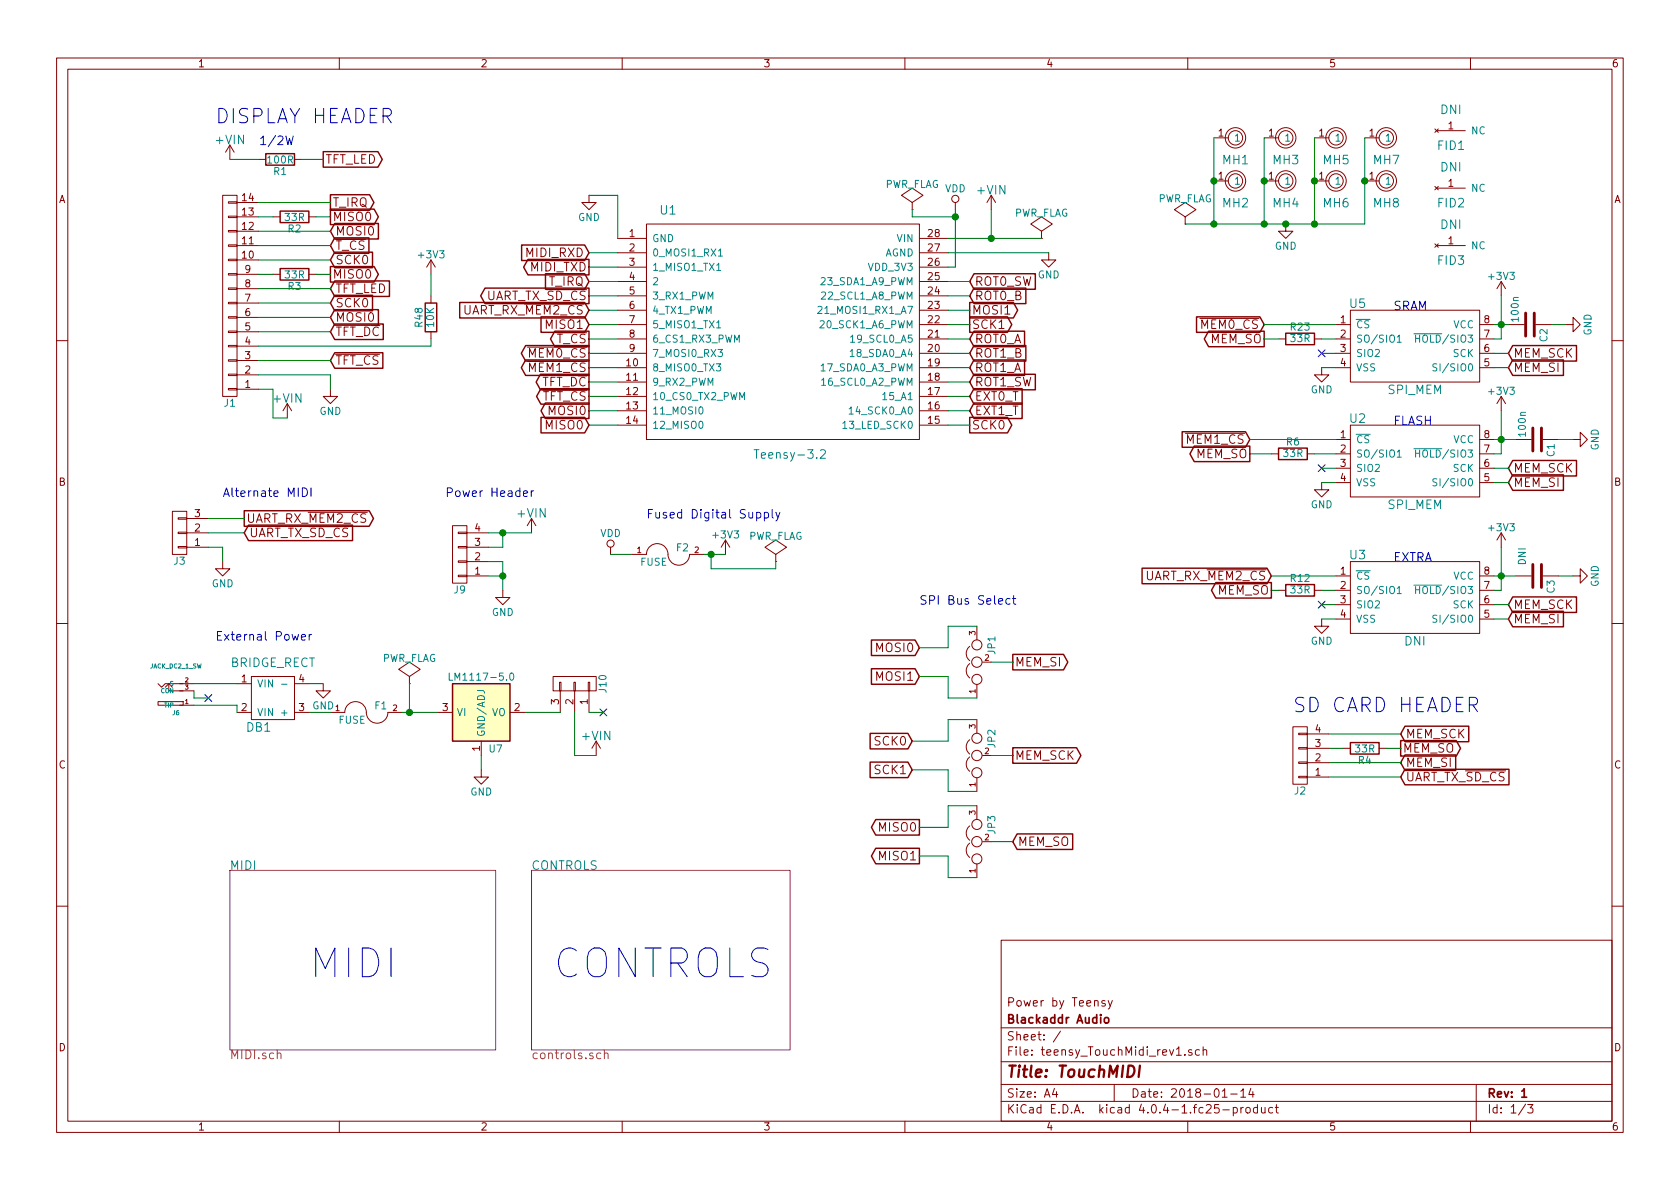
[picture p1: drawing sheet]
<svg xmlns="http://www.w3.org/2000/svg" width="297mm" height="210mm" viewBox="0 0 297 210" stroke-linecap="round" stroke-linejoin="round" font-family="sans-serif">
<g fill="none" stroke="#840000" stroke-width=".18">
<path d="M10 10.3h277v189.9h-277zM12 12.2h273v186.1h-273zM60 10.3v1.9M110 10.3v1.9M160 10.3v1.9M210 10.3v1.9M260 10.3v1.9M39.4 34.5h2.5v35.6h-2.5zM40.4 35.7h1.5v.2h-1.5zM40.4 38.2h1.5v.3h-1.5zM40.6 25.6l-.7 1.3M40.6 25.6v2.6"/>
<path d="M40.6 25.6l.8 1.3M41.9 38.3h3.8M41.9 35.8h3.8M45.7 28.2h1.3M48.3 38.3h1.2M52.1 28.2h1.2M54.6 38.3h1.3M104.1 34.5v1.3h1.3l-1.3 1.3-1.2-1.3h1.2M114.3 39.6h48.3v38.1h-48.3zM161.3 37.1h.1M161.3 35.8l1.9-1.3-1.9-1.2-1.9 1.2 1.9 1.3v1.3M168.9 35.8v1.3"/>
<path d="M175.3 34.5l-.8 1.3M175.3 34.5v2.6M175.3 34.5l.7 1.3M209.5 39.6h.1M209.5 38.3l2-1.2-2-1.3-1.9 1.3 1.9 1.2v1.3M214.6 24.4h2.6M214.6 32h2.6M223.5 24.4h2.6M223.5 32h2.6M227.3 39.6v1.3h1.3l-1.3 1.3-1.2-1.3h1.2M232.4 24.4h2.5M232.4 32h2.5"/>
<path d="M241.3 24.4h2.5M241.3 32h2.5M253.7 22.8l.6 .6M253.7 33l.6 .6M254 23.1h5.1M254 33.3h5.1M254.3 22.8l-.6 .6M254.3 33l-.6 .6M40.4 40.8h1.5v.2h-1.5zM40.4 43.3h1.5v.3h-1.5zM40.4 45.8h1.5v.3h-1.5zM40.4 48.4h1.5v.2h-1.5z"/>
<path d="M40.4 50.9h1.5v.3h-1.5zM40.4 53.5h1.5v.2h-1.5zM40.4 56h1.5v.3h-1.5zM40.4 58.5h1.5v.3h-1.5zM41.9 58.7h3.8M41.9 56.1h3.8M41.9 53.6h3.8M41.9 51h3.8M41.9 48.5h3.8M41.9 46h3.8M41.9 43.4h3.8M41.9 40.9h3.8"/>
<path d="M48.3 48.5h1.2M54.6 48.5h1.3M59.3 42.3h5.3M76.2 46v2.5M76.2 52.3v1.3M76.2 58.7v1.2M76.2 46l-.8 1.2M76.2 46l.8 1.2M92.8 53.8h10.4M96.6 51.2h7.1M98.4 58.8h5.3M109.2 57.4h5.1"/>
<path d="M109.2 59.9h5.1M109.2 42.2h5.1M109.2 44.7h5.1M109.2 47.2h5.1M109.2 49.8h5.1M109.2 52.3h5.1M109.2 54.9h5.1M162.6 57.4h5M162.6 59.9h5M162.6 42.2h5M162.6 44.7h5M162.6 47.2h5"/>
<path d="M162.6 49.8h5M162.6 52.3h5M162.6 54.9h5M184.1 42.2h.1M184.1 40.9l2-1.3-2-1.3-1.9 1.3 1.9 1.3v1.3M185.4 44.7v1.3h1.3l-1.3 1.2-1.3-1.2h1.3M212.1 56.3h10.5M226.1 59.9h1.2M232.4 59.9h1.3M236.2 57.4h2.6M236.2 59.9h2.6M238.8 54.9h22.8v12.7h-22.8z"/>
<path d="M253.7 43.1l.6 .6M254 43.4h5.1M254.3 43.1l-.6 .6M261.6 57.4h2.6M261.6 59.9h2.6M265.4 49.8l-.7 1.2M265.4 49.8v2.5M265.4 49.8l.8 1.2M266.7 57.4h2.8M271.5 57.4h2.8M276.9 57.4h1.2v-1.3l1.3 1.3-1.3 1.3v-1.3M10 60.2h2"/>
<path d="M40.4 61.1h1.5v.2h-1.5zM40.4 63.6h1.5v.3h-1.5zM40.4 66.2h1.5v.2h-1.5zM40.4 68.7h1.5v.3h-1.5zM41.9 68.8h3.8M41.9 66.3h3.8M41.9 63.7h3.8M41.9 61.2h3.8M50.8 71.4l-.8 1.2M50.8 71.4v2.5M50.8 71.4l.8 1.2M58.4 68.8v1.3h1.3l-1.3 1.3-1.3-1.3h1.3"/>
<path d="M59.3 62.7h7.8M93.3 61.4h10.4M93.3 63.9h10.4M96 69h7.7M109.2 62.5h5.1M109.2 65h5.1M109.2 67.6h5.1M109.2 70.1h5.1M109.2 72.6h5.1M109.2 75.2h5.1M162.6 62.5h5M162.6 65h5"/>
<path d="M162.6 67.6h5M162.6 70.1h5M162.6 72.6h5M162.6 75.2h5M209.6 76.6h10.5M233.7 65v1.3h1.2l-1.2 1.3-1.3-1.3h1.3M236.2 62.5h2.6M236.2 65h2.6M236.2 77.7h2.6M238.8 75.2h22.8v12.7h-22.8zM261.6 62.5h2.6M261.6 65h2.6"/>
<path d="M261.6 77.7h2.6M265.4 70.1v2.5M265.4 70.1l-.7 1.3M265.4 70.1l.8 1.3M268 77.7h2.8M272.8 77.7h2.8M278.1 77.7h1.3v-1.3l1.3 1.3-1.3 1.3v-1.3M285 60.2h2M30.5 90.4h2.5v7.6h-2.5zM31.5 91.6h1.5v.2h-1.5zM31.5 94.1h1.5v.3h-1.5zM31.5 96.6h1.5v.3h-1.5z"/>
<path d="M33 96.8h3.8M33 94.2h3.8M33 91.7h3.8M39.4 99.3v1.3h1.2l-1.2 1.2-1.3-1.2h1.3M54.5 90.6h10.4M54.6 93.1h7.1M80 93h2.5v10.1h-2.5zM81 94.1h1.5v.3h-1.5zM81 96.6h1.5v.3h-1.5zM81 99.2h1.5v.2h-1.5zM82.5 96.8h3.9M82.5 94.2h3.9"/>
<path d="M82.5 99.3h3.9M94 91.7l-.8 1.3M94 91.7v2.5M94 91.7l.7 1.3M107.9 96.8v1.2M111.8 98h2.5a1.93 1.93 0 0 1 2.1-1.9 1.93 1.93 0 0 1 1.7 2.3 1.91 1.91 0 0 0 2.1 1.5 1.91 1.91 0 0 0 1.7-1.9h2.6M128.3 95.5l-.8 1.3M128.3 95.5v2.5M128.3 95.5l.7 1.3M137.2 99.3h.1M137.2 98l1.9-1.2-1.9-1.3-1.9 1.3 1.9 1.2v1.3M224.8 80.3h1.3"/>
<path d="M231.1 80.3h1.3M233.7 85.3v1.3h1.2l-1.2 1.3-1.3-1.3h1.3M236.2 80.3h2.6M236.2 82.8h2.6M236.2 85.3h2.6M238.8 99.3h22.8v12.7h-22.8zM261.6 80.3h2.6M261.6 82.8h2.6M261.6 85.3h2.6M265.4 94.2v2.6M265.4 94.2l-.7 1.3M265.4 94.2l.8 1.3"/>
<path d="M10 110.3h2M44.4 119.6h7.7v7.6h-7.7zM72.4 119.6l1.9-1.2-1.9-1.3-1.9 1.3 1.9 1.2v1.3M81 101.7h1.5v.3h-1.5zM82.5 101.8h3.9M88.9 104.4v1.3h1.3l-1.3 1.2-1.3-1.2h1.3M97.8 119.6h7.6v2.6h-7.6zM171.4 117.3a1.63 1.63 0 0 0 0 2.6M171.4 114.3a1.63 1.63 0 0 0 0 2.5M172.7 110.7v2.5M213.4 100.8h10.5M226.1 104.4h1.2"/>
<path d="M232.4 104.4h1.3M233.7 109.5v1.2h1.2l-1.2 1.3-1.3-1.3h1.3M236.2 101.8h2.6M236.2 104.4h2.6M236.2 106.9h2.6M236.2 109.5h2.6M261.6 101.8h2.6M261.6 104.4h2.6M261.6 106.9h2.6M261.6 109.5h2.6M268 101.8h2.8M272.8 101.8h2.8"/>
<path d="M278.1 101.8h1.3v-1.2l1.3 1.2-1.3 1.3v-1.3M285 110.3h2M27.9 120.9l.7 .6 .6-.6h3.2M27.9 124.1h4.5v.6h-4.5zM29.2 121.5l.6-.6v1.3h2.6M31.7 124.7h2.6M31.7 120.9h2.6M31.7 122.2h2.6M41.9 120.9h2.5M41.9 126h2.5M52.1 120.9h2.5M52.1 126h2.5"/>
<path d="M57.1 120.9v1.3h1.3l-1.3 1.2-1.2-1.2h1.2M58.4 126h2.6a1.93 1.93 0 0 1 2.1-1.9 1.93 1.93 0 0 1 1.7 2.2 1.91 1.91 0 0 0 2 1.6 1.91 1.91 0 0 0 1.8-1.9h2.5M72.4 120.9h.1M77.5 126h2.5M85.1 136.1v1.3h1.3l-1.3 1.3-1.3-1.3h1.3M85.1 131.1v2.5M90.2 126h2.5M98.9 120.6h.3v1.6h-.3zM99.1 122.2v3.8M101.5 120.6h.2v1.6h-.2zM101.6 122.2v3.8M104 120.6h.3v1.6h-.3z"/>
<path d="M104.1 122.2v3.8M105.4 131.1l-.8 1.2M105.4 131.1v2.5M105.4 131.1l.8 1.2M171.4 133.9a1.63 1.63 0 0 0 0 2.5M171.4 130.8a1.63 1.63 0 0 0 0 2.5M172.7 121v2.4M172.7 127.2v2.5M172.7 137.5v2.4M228.6 128.5h2.5v10.2h-2.5zM229.6 129.7h1.5v.2h-1.5zM229.6 132.2h1.5v.3h-1.5z"/>
<path d="M229.6 134.7h1.5v.3h-1.5zM229.6 137.3h1.5v.2h-1.5zM231.1 137.4h3.8M231.1 134.9h3.8M231.1 132.3h3.8M231.1 129.8h3.8M237.5 132.3h1.3M243.8 132.3h1.3M259.1 136.3h7.1M171.4 149.1a1.63 1.63 0 0 0 0 2.5M171.4 146a1.63 1.63 0 0 0 0 2.6M172.7 142.5v2.4"/>
<path d="M172.7 152.8v2.4M10 160.2h2M177 166.3h108v32h-108zM195.4 177a.37 .37 0 0 0-.6 .1l.1 .3 .5 .1 .1 .1-.3 .3-.4-.1M195.9 176.9l.4 1M196.7 176.9l-.5 1.4-.3 .1M285 160.2h2M60 198.3v1.9M110 198.3v1.9M160 198.3v1.9M177 194.8h108M177 191.8h108"/>
<path d="M177 187.8h108M177 181.8h108M186.4 192.5l-.3 1h.9M186.8 193v1M187.5 182.3l-1.3 2M197 191.8v3M209.5 186.5v.1M210 198.3v1.9M210.7 185.7a.37 .37 0 0 0-.6 .1l.1 .2 .5 .2 .1 .1-.2 .3-.5-.1M212.1 185.7l-.5-.1-.2 .3v.6l.2 .1 .5-.1M212.7 185.7l.2-.1 .4 .1 .1 .9M212.7 185.1v1.5"/>
<path d="M216.1 194h.9M216.2 196.3h1.1M217.6 193.5h1.1M218.1 195.9l.4-.1 .3 .3-.2 .6h-.5M218.1 195.8v1.5M219.4 193l.4-.5v1.5M219.4 194h.8M219.4 195.8v1M219.8 195.8l-.4 .3M220.3 196l.2-.2 .5 .2 .1 .5-.2 .2-.4 .1-.2-.1zM221.2 192.5l-.4 1h.9M221.5 193v1"/>
<path d="M222.3 195.9l-.4-.1-.3 .3 .1 .6 .2 .1 .4-.1M222.3 195.3v1.5M223 195.8l.1 .9 .4 .1 .2-.1M223.7 195.8v1M225 195.9l-.4-.1-.3 .3 .1 .6 .2 .1 .4-.1M225.5 195.8h.5M225.7 195.3v1.3l.3 .2M260 198.3v1.9M261 191.8v6.5M269.7 195.2l-1.2 2M270.1 195.3h.9l-.5 .6 .5 .1v.7l-.2 .1-.7-.1"/>
<circle cx="168.9" cy="35.2" r=".63"/>
<circle cx="218.4" cy="24.4" r="1.8"/>
<circle cx="218.4" cy="32" r="1.8"/>
<circle cx="218.4" cy="24.4" r="1.27"/>
<circle cx="218.4" cy="32" r="1.27"/>
<circle cx="227.3" cy="24.4" r="1.8"/>
<circle cx="227.3" cy="32" r="1.8"/>
<circle cx="227.3" cy="24.4" r="1.27"/>
<circle cx="227.3" cy="32" r="1.27"/>
<circle cx="236.2" cy="24.4" r="1.8"/>
<circle cx="236.2" cy="32" r="1.8"/>
<circle cx="236.2" cy="32" r="1.27"/>
<circle cx="236.2" cy="24.4" r="1.27"/>
<circle cx="245.1" cy="24.4" r="1.8"/>
<circle cx="245.1" cy="32" r="1.8"/>
<circle cx="245.1" cy="24.4" r="1.27"/>
<circle cx="245.1" cy="32" r="1.27"/>
<circle cx="107.9" cy="96.1" r=".63"/>
<circle cx="172.7" cy="117.1" r=".91"/>
<circle cx="172.7" cy="114" r=".89"/>
<circle cx="172.7" cy="133.6" r=".91"/>
<circle cx="172.7" cy="136.6" r=".89"/>
<circle cx="172.7" cy="130.6" r=".89"/>
<circle cx="172.7" cy="120.1" r=".89"/>
<circle cx="172.7" cy="148.8" r=".91"/>
<circle cx="172.7" cy="151.9" r=".89"/>
<circle cx="172.7" cy="145.8" r=".89"/>
</g>
<path d="M195.3 180.1l.2-.2 .5 .2v.5l-.1 .2-.4 .1-.2-.1zM269.1 194h.8" fill="none" stroke="#840000" stroke-width=".3"/>
<path d="M201.5 188.4l-.2 2" fill="none" stroke="#840000" stroke-width=".41"/>
<g fill="none" stroke="#840000" stroke-width=".25">
<path d="M47 27.2h5.1v2h-5.1zM49.5 37.3h5.1v2.1h-5.1zM57.1 26.8h9.7l.8 1.4-.8 1.4h-9.7zM58.4 34.4h7l.7 1.4-.7 1.4h-7zM58.4 37h7.7l.8 1.3-.8 1.4h-7.7zM59.2 39.5h7.7v2.8h-7.7l-.8-1.4zM49.5 47.5h5.1v2h-5.1zM58.4 47.1h7.7l.8 1.4-.8 1.4h-7.7zM59.2 57.3h8.6v2.7h-8.6l-.8-1.3zM59.2 54.8h7.7v2.7h-7.7l-.8-1.4zM59.2 52.2h6.7v2.8h-6.7l-.8-1.4zM59.2 49.7h9.7v2.7h-9.7l-.8-1.4z"/>
<path d="M59.2 42.1h6v2.7h-6l-.8-1.4zM59.2 44.6h6.7v2.7h-6.7l-.8-1.3zM75.2 53.6h2v5.1h-2zM81.3 53.5h22.1l.7 1.4-.7 1.3h-22.1zM85.8 50.9h18.3v2.8h-18.3l-.8-1.4zM92.2 43.3h11.2l.7 1.4-.7 1.4h-11.2zM93.3 45.9h10.8v2.7h-10.8l-.7-1.4zM95.7 56h7.7l.7 1.4-.7 1.4h-7.7zM96.4 48.4h7l.7 1.4-.7 1.3h-7zM98.1 58.6h6v2.7h-6l-.8-1.4zM171.4 56h6.7l.8 1.4-.8 1.4h-6.7zM171.4 53.5h7.8l.7 1.4-.7 1.3h-7.8z"/>
<path d="M172.2 48.4h10.9v2.7h-10.9l-.8-1.3zM172.2 58.6h9v2.7h-9l-.8-1.4zM172.2 50.9h9.2v2.8h-9.2l-.8-1.4zM211.6 56h11.2l.7 1.4-.7 1.4h-11.2zM213.7 58.6h9.8v2.7h-9.8l-.8-1.4zM227.3 58.9h5.1v2.1h-5.1zM59.2 62.4h8.5v2.7h-8.5l-.8-1.4zM92.9 61.1h11.2v2.7h-11.2l-.7-1.3zM92.9 63.6h11.2v2.8h-11.2l-.7-1.4zM95.6 66.2h8.5v2.7h-8.5l-.8-1.3zM95.6 68.7h8.5v2.8h-8.5l-.7-1.4zM95.7 73.8h7.7l.7 1.4-.7 1.3h-7.7z"/>
<path d="M96.4 71.3h7.7v2.7h-7.7l-.7-1.4zM171.4 73.8h6.7l.8 1.4-.8 1.3h-6.7zM172.2 63.6h9v2.8h-9l-.8-1.4zM172.2 61.1h9.2v2.7h-9.2l-.8-1.3zM172.2 66.2h10.9v2.7h-10.9l-.8-1.3zM172.2 68.7h8.5v2.8h-8.5l-.8-1.4zM172.2 71.3h8.5v2.7h-8.5l-.8-1.4zM209 76.3h11.2l.8 1.4-.8 1.4h-11.2zM211.2 78.9h9.8v2.7h-9.8l-.8-1.3zM226.1 79.2h5v2.1h-5zM267.5 63.6h8.9v2.8h-8.9l-.8-1.4zM267.5 61.1h11.2v2.7h-11.2l-.8-1.3z"/>
<path d="M43.2 90.3h22.1l.7 1.4-.7 1.4h-22.1zM43.9 92.9h18.4v2.7h-18.4l-.7-1.4zM267.5 84h8.9v2.7h-8.9l-.8-1.4zM267.5 81.4h11.2v2.8h-11.2l-.8-1.4zM154.1 113.2h7.7l.8 1.3-.8 1.4h-7.7zM154.1 118.3h7.7l.8 1.3-.8 1.4h-7.7zM179.1 115.7h8.9l.8 1.4-.8 1.4h-8.9zM201.9 100.5h22.1l.8 1.3-.8 1.4h-22.1zM215 103h9.8v2.8h-9.8l-.8-1.4zM227.3 103.4h5.1v2h-5.1zM267.5 108.1h8.9v2.7h-8.9l-.8-1.3zM267.5 105.6h11.2v2.7h-11.2l-.8-1.4z"/>
<path d="M80 120.9h10.2v10.2h-10.2zM153.8 129.7h6.7l.8 1.4-.8 1.3h-6.7zM153.8 134.8h6.7l.8 1.3-.8 1.4h-6.7zM179.1 132.2h11.2l.8 1.4-.8 1.4h-11.2zM238.8 131.3h5v2h-5zM247.6 131h9.9l.7 1.3-.7 1.4h-9.9zM248.4 136h18.4v2.8h-18.4l-.8-1.4zM248.4 133.5h9v2.7h-9l-.8-1.3zM248.4 128.4h11.3v2.8h-11.3l-.8-1.4zM154.8 144.9h7.8v2.8h-7.8l-.7-1.4zM154.8 150h7.8v2.7h-7.8l-.7-1.3zM179.8 147.5h9.9v2.7h-9.9l-.7-1.4z"/>
</g>
<g fill="none" stroke="#008484" stroke-width=".18">
<path d="M126.7 47.8h.7M126.7 58h.7M127 45.3h.7M144.6 54.3l.5-.1 .2 .1v.2l-.7 .9h.7M247 59.6l.4-.3v1.2M250 59h4.9M250.3 59.3v1.2M250.3 59.8h.7M133.3 79.5h.9M145.1 79.7l.2-.2h.3l.3 .2v.3v.2l-.9 .8h.9M150.1 72.3l.4-.3v1.2M150.1 73.2h.8"/>
<path d="M247 79.9l.4-.3v1.2M247 60.5h.8M250 79.3h4.9M250.3 79.6v1.2M254.1 64.4h-.7v.4l.5 .2 .2 .3-.3 .3-.5-.1M247 80.8h.8M250.3 80.2h.7M254.1 84.7l-.7 .1v.3l.5 .3 .2 .3-.3 .2-.5-.1M79.4 119v1.3h.6M90.2 119.1l.2-.1a.67 .67 0 0 1 .4 .7 .67 .67 0 0 1-.4 .6l-.2-.1-.1-.4zM247 104.1l.4-.4v1.3M247 105h.8"/>
<path d="M250 103.5h4.9M250.3 103.7v1.3M250.3 104.3h.7M254.1 108.8h-.5l-.3 .2 .1 .3 .6 .3v.3l-.2 .2-.5-.1M49.8 121h.9"/>
</g>
<path d="M40.6 153.9h47v31.8h-47zM94 153.9h45.7v31.8h-45.7z" fill="none" stroke="#840084" stroke-width=".18"/>
<path d="M49 186.4l.1-.1a.36 .36 0 0 1 .6 .1v.8M106.2 186.3a.48 .48 0 0 0-.6 .1v.7a.48 .48 0 0 0 .6 0M106.9 186.4v-.1a.36 .36 0 0 1 .6 .1v.8M106.9 185.7v1.5" fill="none" stroke="#848400" stroke-width=".18"/>
<path d="M269.7 55.4v4M271.3 55.4v4M271 75.7v4.1M272.5 75.7v4.1M271 99.8v4.1M272.5 99.8v4.1" fill="none" stroke="#840000" stroke-width=".51"/>
<path d="M233.1 61.9l1.2 1.2M234.3 61.9l-1.2 1.2M233.1 82.2l1.2 1.2M234.3 82.2l-1.2 1.2M233.1 106.3l1.2 1.2M234.3 106.3l-1.2 1.2M36.2 122.8l1.2 1.2M37.4 122.8l-1.2 1.2M106.1 125.4l1.2 1.2M107.3 125.4l-1.2 1.2" fill="none" stroke="#000084" stroke-width=".18"/>
<g fill="none" stroke="#0000c2" stroke-width=".18">
<path d="M46.1 24.5l.5-.5v1.6M46.1 25.6h.9M53.5 86.3a.77 .77 0 0 1 .9 .7 .77 .77 0 0 1-.9 .8zM55 86.3v1.5M92.6 87.3l.7-.2-.1-.2-.4-.1-.2 .2v.7h.6M93.9 86.8v1M94.4 86.8l-.3 .1-.2 .2M133.8 90.7a.48 .48 0 0 1 .6 0v.8a.48 .48 0 0 1-.6 0M135.2 90.7a.48 .48 0 0 1 .6 0v.8a.48 .48 0 0 1-.6 0M135.2 90.6v1.5M136.5 90.1v1.3l.3 .2M137.2 90.6l.3 1"/>
<path d="M137.9 90.6l-.5 1.4-.2 .1M53.3 112.7l.7-.2-.1-.2-.4-.1-.2 .2 .1 .7h.5M54.7 112.2v1M55.1 112.2l-.3 .1-.1 .2M178.6 105.9a.48 .48 0 0 0-.7 .1v.7a.48 .48 0 0 0 .7 .1M179 105.8h.6M179.2 105.3v1.3l.4 .3"/>
</g>
<g fill="none" stroke="#008400" stroke-width=".18">
<path d="M40.6 28.2h5.1M45.7 35.8h12.7M45.7 38.3h2.6M53.3 28.2h3.8M55.9 38.3h2.5M104.1 34.5h5.1v7.7M161.3 37.1v1.2h7.6M168.9 37.1v10.1h-1.3M175.3 37.1v5.1M214.6 24.4v15.2M223.5 24.4v15.2M232.4 24.4v15.2"/>
<path d="M241.3 24.4v15.2h-31.8M45.7 40.9h12.7M45.7 43.4h12.7M45.7 46h12.7M45.7 51h12.7M45.7 53.6h12.7M45.7 56.1h12.7M45.7 58.7h12.7M45.7 48.5h2.6M55.9 48.5h2.5M76.2 59.9v1.3h-30.5M76.2 48.5v3.8"/>
<path d="M104.1 44.7h5.1M104.1 47.2h5.1M104.1 57.4h5.1M104.1 59.9h5.1M104.1 54.9h5.1M104.1 49.8h5.1M104.1 52.3h5.1M167.6 44.7h17.8M167.6 42.2h16.5M167.6 57.4h3.8M167.6 59.9h3.8M167.6 54.9h3.8"/>
<path d="M167.6 49.8h3.8M167.6 52.3h3.8M223.5 57.4h12.7M223.5 59.9h2.6M233.7 59.9h2.5M264.2 57.4h2.5M265.4 52.3v7.6h-1.2M274.3 57.4h2.6M45.7 63.7h12.7M45.7 66.3h12.7v2.5M45.7 68.8h2.6v5.1h2.5M104.1 65h5.1"/>
<path d="M104.1 62.5h5.1M104.1 75.2h5.1M104.1 72.6h5.1M104.1 70.1h5.1M104.1 67.6h5.1M167.6 65h3.8M167.6 62.5h3.8M167.6 75.2h3.8M167.6 72.6h3.8M167.6 70.1h3.8M167.6 67.6h3.8M221 77.7h15.2"/>
<path d="M233.7 65h2.5M233.7 62.5h2.5M264.2 65h2.5M264.2 77.7h3.8M264.2 62.5h2.5M265.4 72.6v7.7h-1.2M275.6 77.7h2.5M36.8 96.8h2.6v2.5M36.8 94.2h6.4M36.8 91.7h6.4M86.4 94.2h7.6M86.4 99.3h2.5v5.1"/>
<path d="M88.9 94.2v2.6h-2.5M107.9 98h3.9M124.5 98h3.8M125.7 98v2.6h11.5v-1.3M221 80.3h3.8M232.4 80.3h3.8M233.7 85.3h2.5M233.7 82.8h2.5M264.2 85.3h2.5M264.2 82.8h2.5M265.4 96.8v7.6h-1.2M86.4 101.8h2.5"/>
<path d="M162.6 119.6h5v3.8h5.1M172.7 110.7h-5.1v3.8h-5M175.3 117.1h3.8M224.8 101.8h11.4M224.8 104.4h1.3M233.7 109.5h2.5M233.7 106.9h2.5M233.7 104.4h2.5M264.2 101.8h3.8M264.2 109.5h2.5M264.2 106.9h2.5M275.6 101.8h2.5"/>
<path d="M34.3 120.9h7.6M34.3 124.7h7.6v1.3M34.3 122.2v1.2h2.5M54.6 120.9h2.5M54.6 126h3.8M71.1 126h6.4M72.4 120.9v5.1M85.1 133.6v2.5M92.7 126h6.4M101.6 126v7.6h3.8M104.1 126h2.6M161.3 136.1h6.3v3.8h5.1"/>
<path d="M172.7 127.2h-5.1v3.9h-6.3M175.3 133.6h3.8M234.9 129.8h12.7M234.9 134.9h12.7M234.9 137.4h12.7M234.9 132.3h2.6M245.1 132.3h2.5M162.6 151.4h5v3.8h5.1M172.7 142.5h-5.1v3.8h-5M175.3 148.8h3.8"/>
</g>
<g fill="#008400" stroke="#008400" stroke-width=".25">
<circle cx="168.9" cy="38.3" r=".51"/>
<circle cx="175.3" cy="42.2" r=".51"/>
<circle cx="265.4" cy="57.4" r=".51"/>
<circle cx="265.4" cy="77.7" r=".51"/>
<circle cx="265.4" cy="101.8" r=".51"/>
<circle cx="88.9" cy="101.8" r=".51"/>
<circle cx="88.9" cy="94.2" r=".51"/>
<circle cx="232.4" cy="32" r=".51"/>
<circle cx="227.3" cy="39.6" r=".51"/>
<circle cx="223.5" cy="32" r=".51"/>
<circle cx="223.5" cy="39.6" r=".51"/>
<circle cx="214.6" cy="32" r=".51"/>
<circle cx="232.4" cy="39.6" r=".51"/>
<circle cx="241.3" cy="32" r=".51"/>
<circle cx="72.4" cy="126" r=".51"/>
<circle cx="214.6" cy="39.6" r=".51"/>
<circle cx="125.7" cy="98" r=".51"/>
</g>
<path d="M80 120.9h10.2v10.2h-10.2z" fill="#ffffc2" stroke="#ffffc2" stroke-width=".18"/>
<g font-size="7.1" fill="#0000c2">
<text x="54.6" y="173">MIDI</text>
<text x="97.8" y="173">CONTROLS</text>
</g>
<g font-size="3.5" fill="#0000c2">
<text x="38.1" y="21.8">DISPLAY HEADER</text>
<text x="228.6" y="126">SD CARD HEADER</text>
</g>
<text font-size="2.8" fill="#840000" x="178" y="190.5">Title: TouchMIDI</text>
<g font-size="2.1" fill="#008484">
<text x="254.7" y="20.2">DNI</text>
<text x="38.3" y="25.5">+VIN</text>
<text x="216.2" y="29.1">MH1</text>
<text x="225.1" y="29.1">MH3</text>
<text x="234" y="29.1">MH5</text>
<text x="242.9" y="29.1">MH7</text>
<text x="254.3" y="26.5">FID1</text>
<text x="172.9" y="34.4">+VIN</text>
<text x="254.7" y="30.3">DNI</text>
<text x="116.8" y="37.9">U1</text>
<text x="216.2" y="36.7">MH2</text>
<text x="225.1" y="36.7">MH4</text>
<text x="234" y="36.7">MH6</text>
<text x="242.9" y="36.7">MH8</text>
<text x="254.3" y="36.7">FID2</text>
<text x="254.7" y="40.5">DNI</text>
<text x="254.3" y="46.8">FID3</text>
<text x="238.7" y="54.5">U5</text>
<text x="48.4" y="71.2">+VIN</text>
<text x="245.4" y="69.7">SPI_MEM</text>
<text x="238.7" y="74.8">U2</text>
<text x="134.2" y="81.1">Teensy-3.2</text>
<text x="91.6" y="91.5">+VIN</text>
<text x="245.4" y="90">SPI_MEM</text>
<text x="238.7" y="98.9">U3</text>
<text x="40.7" y="118">BRIDGE_RECT</text>
<text x="248.4" y="114.1">DNI</text>
<text x="43.6" y="129.4">DB1</text>
<text x="103" y="130.9">+VIN</text>
<text x="40.6" y="153.8">MIDI</text>
<text x="94" y="153.8">CONTROLS</text>
</g>
<g font-size="2.1" fill="#0000c2">
<text x="47.1" y="25.6">1/2W</text>
<text x="246.4" y="54.9">SRAM</text>
<text x="246.4" y="75.2">FLASH</text>
<text x="39.4" y="87.9">Alternate MIDI</text>
<text x="78.7" y="87.9">Power Header</text>
<text x="114.3" y="91.7">Fused Digital Supply</text>
<text x="246.4" y="99.3">EXTRA</text>
<text x="162.6" y="106.9">SPI Bus Select</text>
<text x="38.1" y="113.3">External Power</text>
</g>
<g font-size="2.1" fill="#840000">
<text x="57.6" y="29">TFT_LED</text>
<text x="58.8" y="36.6">T_IRQ</text>
<text x="58.8" y="39.1">MISO0</text>
<text x="59.3" y="41.7">MOSI0</text>
<text x="59.3" y="44.2">T_CS</text>
<text x="59.3" y="46.7">SCK0</text>
<text x="93.1" y="45.5">MIDI_RXD</text>
<text x="58.8" y="49.3">MISO0</text>
<text x="59.3" y="51.8">TFT_LED</text>
<text x="85.7" y="53.1">UART_TX_SD_CS</text>
<text x="93.8" y="48">MIDI_TXD</text>
<text x="97" y="50.5">T_IRQ</text>
<text x="172.4" y="50.5">ROT0_SW</text>
<text x="172.4" y="53.1">ROT0_B</text>
<text x="59.3" y="59.4">TFT_DC</text>
<text x="59.3" y="56.9">MOSI0</text>
<text x="59.3" y="54.4">SCK0</text>
<text x="81.8" y="55.6">UART_RX_MEM2_CS</text>
<text x="96.6" y="58.2">MISO1</text>
<text x="171.9" y="58.2">SCK1</text>
<text x="171.9" y="55.6">MOSI1</text>
<text x="212.3" y="58.2">MEM0_CS</text>
<text x="59.3" y="64.5">TFT_CS</text>
<text x="93.5" y="63.2">MEM0_CS</text>
<text x="93.5" y="65.8">MEM1_CS</text>
<text x="98.3" y="60.7">T_CS</text>
<text x="172.4" y="60.7">ROT0_A</text>
<text x="172.4" y="65.8">ROT1_A</text>
<text x="172.4" y="63.2">ROT1_B</text>
<text x="213.9" y="60.7">MEM_SO</text>
<text x="267.6" y="65.8">MEM_SI</text>
<text x="267.6" y="63.2">MEM_SCK</text>
<text x="95.6" y="68.3">TFT_DC</text>
<text x="95.7" y="70.9">TFT_CS</text>
<text x="172.4" y="68.3">ROT1_SW</text>
<text x="172.4" y="70.9">EXT0_T</text>
<text x="96.6" y="75.9">MISO0</text>
<text x="97.1" y="73.4">MOSI0</text>
<text x="171.9" y="75.9">SCK0</text>
<text x="172.4" y="73.4">EXT1_T</text>
<text x="209.8" y="78.5">MEM1_CS</text>
<text x="211.4" y="81">MEM_SO</text>
<text x="267.6" y="83.6">MEM_SCK</text>
<text x="267.6" y="86.1">MEM_SI</text>
<text x="43.6" y="92.5">UART_RX_MEM2_CS</text>
<text x="44.1" y="95">UART_TX_SD_CS</text>
<text x="202.4" y="102.6">UART_RX_MEM2_CS</text>
<text x="215.2" y="105.2">MEM_SO</text>
<text x="267.6" y="107.7">MEM_SCK</text>
<text x="267.6" y="110.2">MEM_SI</text>
<text x="155" y="115.3">MOSI0</text>
<text x="179.5" y="117.9">MEM_SI</text>
<text x="155" y="120.4">MOSI1</text>
<text x="154.7" y="131.8">SCK0</text>
<text x="248.6" y="130.6">MEM_SCK</text>
<text x="154.7" y="136.9">SCK1</text>
<text x="179.5" y="134.4">MEM_SCK</text>
<text x="248.1" y="133.1">MEM_SO</text>
<text x="248.6" y="135.6">MEM_SI</text>
<text x="248.6" y="138.2">UART_TX_SD_CS</text>
<text x="155.5" y="147.1">MISO0</text>
<text x="180" y="149.6">MEM_SO</text>
<text x="155.5" y="152.1">MISO1</text>
<text x="178" y="178">Power by Teensy</text>
<text x="178" y="184">Sheet: /</text>
<text x="178" y="181">Blackaddr Audio</text>
<text x="178" y="186.7">File: teensy_TouchMidi_rev1.sch</text>
<text x="178" y="196.9">KiCad E.D.A. kicad 4.0.4-1.fc25-product</text>
<text x="178" y="194.1">Size: A4</text>
<text x="200" y="194.1">Date: 2018-01-14</text>
<text x="263" y="194.1">Rev: 1</text>
<text x="263" y="196.9">Id: 1/3</text>
</g>
<g font-size="2.1" fill="#848400">
<text x="40.6" y="187.3">MIDI.sch</text>
<text x="94" y="187.3">controls.sch</text>
</g>
<g font-size="1.8" fill="#840000">
<text x="35" y="11.9">1</text>
<text x="85" y="11.9">2</text>
<text x="135" y="11.9">3</text>
<text x="185" y="11.9">4</text>
<text x="235" y="11.9">5</text>
<text x="285" y="11.9">6</text>
<text x="256.1" y="22.9">1</text>
<text x="215.4" y="24.1">1</text>
<text x="224.3" y="24.1">1</text>
<text x="233.2" y="24.1">1</text>
<text x="242.1" y="24.1">1</text>
<text x="10.4" y="35.9">A</text>
<text x="42.8" y="35.6">14</text>
<text x="215.4" y="31.7">1</text>
<text x="224.3" y="31.7">1</text>
<text x="233.2" y="31.7">1</text>
<text x="242.1" y="31.7">1</text>
<text x="256.1" y="33">1</text>
<text x="285.4" y="35.9">A</text>
<text x="42.8" y="40.6">12</text>
<text x="42.8" y="38.1">13</text>
<text x="111.3" y="41.9">1</text>
<text x="164.1" y="41.9">28</text>
<text x="42.8" y="45.7">10</text>
<text x="42.8" y="43.2">11</text>
<text x="111.3" y="44.4">2</text>
<text x="111.3" y="47">3</text>
<text x="164.1" y="47">26</text>
<text x="164.1" y="44.4">27</text>
<text x="256.1" y="43.2">1</text>
<text x="43.3" y="53.3">7</text>
<text x="43.3" y="50.8">8</text>
<text x="43.3" y="48.3">9</text>
<text x="111.3" y="49.5">4</text>
<text x="111.3" y="52.1">5</text>
<text x="164.1" y="52.1">24</text>
<text x="164.1" y="49.5">25</text>
<text x="43.3" y="58.4">5</text>
<text x="43.3" y="55.9">6</text>
<text x="111.3" y="54.6">6</text>
<text x="111.3" y="57.1">7</text>
<text x="111.3" y="59.7">8</text>
<text x="164.1" y="59.7">21</text>
<text x="164.1" y="57.1">22</text>
<text x="164.1" y="54.6">23</text>
<text x="237" y="57.1">1</text>
<text x="237" y="59.7">2</text>
<text x="262.4" y="59.7">7</text>
<text x="262.4" y="57.1">8</text>
<text x="43.3" y="63.5">3</text>
<text x="43.3" y="61">4</text>
<text x="110.8" y="64.8">10</text>
<text x="111.3" y="62.2">9</text>
<text x="164.1" y="62.2">20</text>
<text x="164.1" y="64.8">19</text>
<text x="237" y="62.2">3</text>
<text x="237" y="64.8">4</text>
<text x="262.4" y="64.8">5</text>
<text x="262.4" y="62.2">6</text>
<text x="43.3" y="68.6">1</text>
<text x="43.3" y="66">2</text>
<text x="110.8" y="67.3">11</text>
<text x="110.8" y="69.8">12</text>
<text x="164.1" y="69.8">17</text>
<text x="164.1" y="67.3">18</text>
<text x="110.8" y="72.4">13</text>
<text x="110.8" y="74.9">14</text>
<text x="164.1" y="74.9">15</text>
<text x="164.1" y="72.4">16</text>
<text x="237" y="77.5">1</text>
<text x="262.4" y="77.5">8</text>
<text x="237" y="80">2</text>
<text x="237" y="82.5">3</text>
<text x="262.4" y="82.5">6</text>
<text x="262.4" y="80">7</text>
<text x="10.4" y="85.9">B</text>
<text x="237" y="85.1">4</text>
<text x="262.4" y="85.1">5</text>
<text x="285.4" y="85.9">B</text>
<text x="34.4" y="94">2</text>
<text x="34.4" y="91.4">3</text>
<text x="84" y="94">4</text>
<text x="34.4" y="96.5">1</text>
<text x="84" y="101.6">1</text>
<text x="84" y="99.1">2</text>
<text x="84" y="96.5">3</text>
<text x="237" y="101.6">1</text>
<text x="262.4" y="101.6">8</text>
<text x="237" y="104.1">2</text>
<text x="237" y="106.7">3</text>
<text x="262.4" y="106.7">6</text>
<text x="262.4" y="104.1">7</text>
<text x="237" y="109.2">4</text>
<text x="262.4" y="109.2">5</text>
<text x="42.7" y="120.6">1</text>
<text x="42.7" y="125.7">2</text>
<text x="52.9" y="125.7">3</text>
<text x="52.9" y="120.6">4</text>
<text x="78.3" y="125.7">3</text>
<text x="91" y="125.7">2</text>
<text x="98.8" y="124.6" transform="rotate(-90 98.8 124.6)">3</text>
<text x="101.3" y="124.6" transform="rotate(-90 101.3 124.6)">2</text>
<text x="103.9" y="124.6" transform="rotate(-90 103.9 124.6)">1</text>
<text x="232.6" y="129.5">4</text>
<text x="10.4" y="135.9">C</text>
<text x="84.8" y="132.8" transform="rotate(-90 84.8 132.8)">1</text>
<text x="232.6" y="137.2">1</text>
<text x="232.6" y="134.6">2</text>
<text x="232.6" y="132.1">3</text>
<text x="285.4" y="135.9">C</text>
<text x="10.4" y="185.9">D</text>
<text x="285.4" y="185.9">D</text>
<text x="35" y="199.9">1</text>
<text x="85" y="199.9">2</text>
<text x="135" y="199.9">3</text>
<text x="185" y="199.9">4</text>
<text x="235" y="199.9">5</text>
<text x="285" y="199.9">6</text>
</g>
<g font-size="1.8" fill="#008484">
<text x="260.1" y="23.7">NC</text>
<text x="47.4" y="28.9">100R</text>
<text x="218.2" y="25">1</text>
<text x="227.1" y="25">1</text>
<text x="236" y="25">1</text>
<text x="244.9" y="25">1</text>
<text x="48.4" y="30.9">R1</text>
<text x="156.3" y="33.2">PWR_FLAG</text>
<text x="167.1" y="34">VDD</text>
<text x="204.6" y="35.8">PWR_FLAG</text>
<text x="218.2" y="32.6">1</text>
<text x="227.1" y="32.6">1</text>
<text x="236" y="32.6">1</text>
<text x="244.9" y="32.6">1</text>
<text x="260.1" y="33.9">NC</text>
<text x="50.4" y="39.1">33R</text>
<text x="51" y="41.1">R2</text>
<text x="102.2" y="39.1">GND</text>
<text x="179.2" y="38.3">PWR_FLAG</text>
<text x="74.1" y="45.7">+3V3</text>
<text x="115.3" y="42.8">GND</text>
<text x="115.3" y="45.3">0_MOSI1_RX1</text>
<text x="115.3" y="47.9">1_MISO1_TX1</text>
<text x="153.7" y="47.9">VDD_3V3</text>
<text x="156.3" y="45.3">AGND</text>
<text x="158.6" y="42.8">VIN</text>
<text x="225.4" y="44.1">GND</text>
<text x="260.1" y="44.1">NC</text>
<text x="50.4" y="49.2">33R</text>
<text x="51" y="51.3">R3</text>
<text x="115.3" y="50.4">2</text>
<text x="115.3" y="53">3_RX1_PWM</text>
<text x="145.3" y="50.4">23_SDA1_A9_PWM</text>
<text x="145.5" y="53">22_SCL1_A8_PWM</text>
<text x="183.5" y="49.2">GND</text>
<text x="263.3" y="49.5">+3V3</text>
<text x="74.7" y="57.8" transform="rotate(-90 74.7 57.8)">R48</text>
<text x="76.7" y="57.8" transform="rotate(-90 76.7 57.8)">10K</text>
<text x="115.3" y="55.5">4_TX1_PWM</text>
<text x="115.3" y="58">5_MISO1_TX1</text>
<text x="145.3" y="58">20_SCK1_A6_PWM</text>
<text x="145.4" y="55.5">21_MOSI1_RX1_A7</text>
<text x="228.2" y="58.4">R23</text>
<text x="239.8" y="58">CS</text>
<text x="256.9" y="58">VCC</text>
<text x="268.5" y="56.7" transform="rotate(-90 268.5 56.7)">100n</text>
<text x="281.4" y="59.4" transform="rotate(-90 281.4 59.4)">GND</text>
<text x="115.3" y="60.6">6_CS1_RX3_PWM</text>
<text x="115.3" y="63.1">7_MOSI0_RX3</text>
<text x="115.3" y="65.7">8_MISO0_TX3</text>
<text x="145.3" y="65.7">17_SDA0_A3_PWM</text>
<text x="150.6" y="63.1">18_SDA0_A4</text>
<text x="150.8" y="60.6">19_SCL0_A5</text>
<text x="228.2" y="60.5">33R</text>
<text x="239.8" y="60.6">SO/SIO1</text>
<text x="239.8" y="63.1">SIO2</text>
<text x="239.8" y="65.7">VSS</text>
<text x="251.1" y="60.6">HOLD/SIO3</text>
<text x="254.4" y="65.7">SI/SIO0</text>
<text x="256.9" y="63.1">SCK</text>
<text x="273.6" y="60.4" transform="rotate(-90 273.6 60.4)">C2</text>
<text x="39.7" y="71.9">J1</text>
<text x="115.3" y="68.2">9_RX2_PWM</text>
<text x="115.3" y="70.7">10_CS0_TX2_PWM</text>
<text x="145.5" y="68.2">16_SCL0_A2_PWM</text>
<text x="156.3" y="70.7">15_A1</text>
<text x="231.7" y="69.5">GND</text>
<text x="263.3" y="69.8">+3V3</text>
<text x="56.5" y="73.3">GND</text>
<text x="115.3" y="73.3">11_MOSI0</text>
<text x="115.3" y="75.8">12_MISO0</text>
<text x="149.4" y="75.8">13_LED_SCK0</text>
<text x="150.6" y="73.3">14_SCK0_A0</text>
<text x="269.8" y="77" transform="rotate(-90 269.8 77)">100n</text>
<text x="227" y="80.8">33R</text>
<text x="227.5" y="78.8">R6</text>
<text x="239.8" y="78.4">CS</text>
<text x="239.8" y="80.9">SO/SIO1</text>
<text x="239.8" y="83.4">SIO2</text>
<text x="251.1" y="80.9">HOLD/SIO3</text>
<text x="256.9" y="83.4">SCK</text>
<text x="256.9" y="78.4">VCC</text>
<text x="274.9" y="80.7" transform="rotate(-90 274.9 80.7)">C1</text>
<text x="282.7" y="79.7" transform="rotate(-90 282.7 79.7)">GND</text>
<text x="231.7" y="89.9">GND</text>
<text x="239.8" y="86">VSS</text>
<text x="254.4" y="86">SI/SIO0</text>
<text x="106.1" y="94.9">VDD</text>
<text x="126.2" y="95.2">+3V3</text>
<text x="132.2" y="95.4">PWR_FLAG</text>
<text x="263.3" y="93.9">+3V3</text>
<text x="30.8" y="99.8">J3</text>
<text x="113.2" y="100">FUSE</text>
<text x="119.6" y="97.5">F2</text>
<text x="269.8" y="99.9" transform="rotate(-90 269.8 99.9)">DNI</text>
<text x="37.4" y="103.8">GND</text>
<text x="80.3" y="104.9">J9</text>
<text x="228.2" y="102.9">R12</text>
<text x="228.2" y="104.9">33R</text>
<text x="239.8" y="102.5">CS</text>
<text x="239.8" y="105">SO/SIO1</text>
<text x="239.8" y="107.6">SIO2</text>
<text x="251.1" y="105">HOLD/SIO3</text>
<text x="256.9" y="107.6">SCK</text>
<text x="256.9" y="102.5">VCC</text>
<text x="274.9" y="104.8" transform="rotate(-90 274.9 104.8)">C3</text>
<text x="282.7" y="103.8" transform="rotate(-90 282.7 103.8)">GND</text>
<text x="86.9" y="108.9">GND</text>
<text x="231.7" y="114">GND</text>
<text x="239.8" y="110.1">VSS</text>
<text x="254.4" y="110.1">SI/SIO0</text>
<text x="67.4" y="117">PWR_FLAG</text>
<text x="176" y="115.7" transform="rotate(-90 176 115.7)">JP1</text>
<text x="45.5" y="121.5">VIN</text>
<text x="55.2" y="125.4">GND</text>
<text x="66.3" y="125.4">F1</text>
<text x="80.3" y="120.3">LM1117-5.0</text>
<text x="107.2" y="122.4" transform="rotate(-90 107.2 122.4)">J10</text>
<text x="45.5" y="126.6">VIN</text>
<text x="50" y="126.6">+</text>
<text x="59.9" y="128">FUSE</text>
<text x="80.8" y="126.6">VI</text>
<text x="85.7" y="130.3" transform="rotate(-90 85.7 130.3)">GND/ADJ</text>
<text x="86.8" y="126.6">VO</text>
<text x="86.5" y="133">U7</text>
<text x="176" y="132.2" transform="rotate(-90 176 132.2)">JP2</text>
<text x="239.7" y="133">33R</text>
<text x="240.2" y="135.1">R4</text>
<text x="83.1" y="140.7">GND</text>
<text x="228.9" y="140.5">J2</text>
<text x="176" y="147.4" transform="rotate(-90 176 147.4)">JP3</text>
</g>
<g font-size="1.4" fill="#840000">
<text x="112.6" y="97.8">1</text>
<text x="122.8" y="97.8">2</text>
<text x="172.5" y="112.3" transform="rotate(-90 172.5 112.3)">3</text>
<text x="174.1" y="116.8">2</text>
<text x="59.3" y="125.7">1</text>
<text x="69.5" y="125.7">2</text>
<text x="172.5" y="122.6" transform="rotate(-90 172.5 122.6)">1</text>
<text x="172.5" y="128.8" transform="rotate(-90 172.5 128.8)">3</text>
<text x="174.1" y="133.3">2</text>
<text x="172.5" y="139.1" transform="rotate(-90 172.5 139.1)">1</text>
<text x="172.5" y="144.1" transform="rotate(-90 172.5 144.1)">3</text>
<text x="174.1" y="148.6">2</text>
<text x="172.5" y="154.4" transform="rotate(-90 172.5 154.4)">1</text>
</g>
<g font-size="1.1" fill="#008484">
<text x="26.5" y="118.2">JACK_DC2_1_SW</text>
<text x="28.4" y="122.5">CON</text>
<text x="29.1" y="125.1">TIP</text>
<text x="30" y="121.3">S</text>
<text x="30.5" y="126.4">J6</text>
</g>
<g font-size="1.1" fill="#840000">
<text x="32.7" y="124.5">1</text>
<text x="32.7" y="120.6">2</text>
<text x="32.7" y="121.9">3</text>
</g>
</svg>
